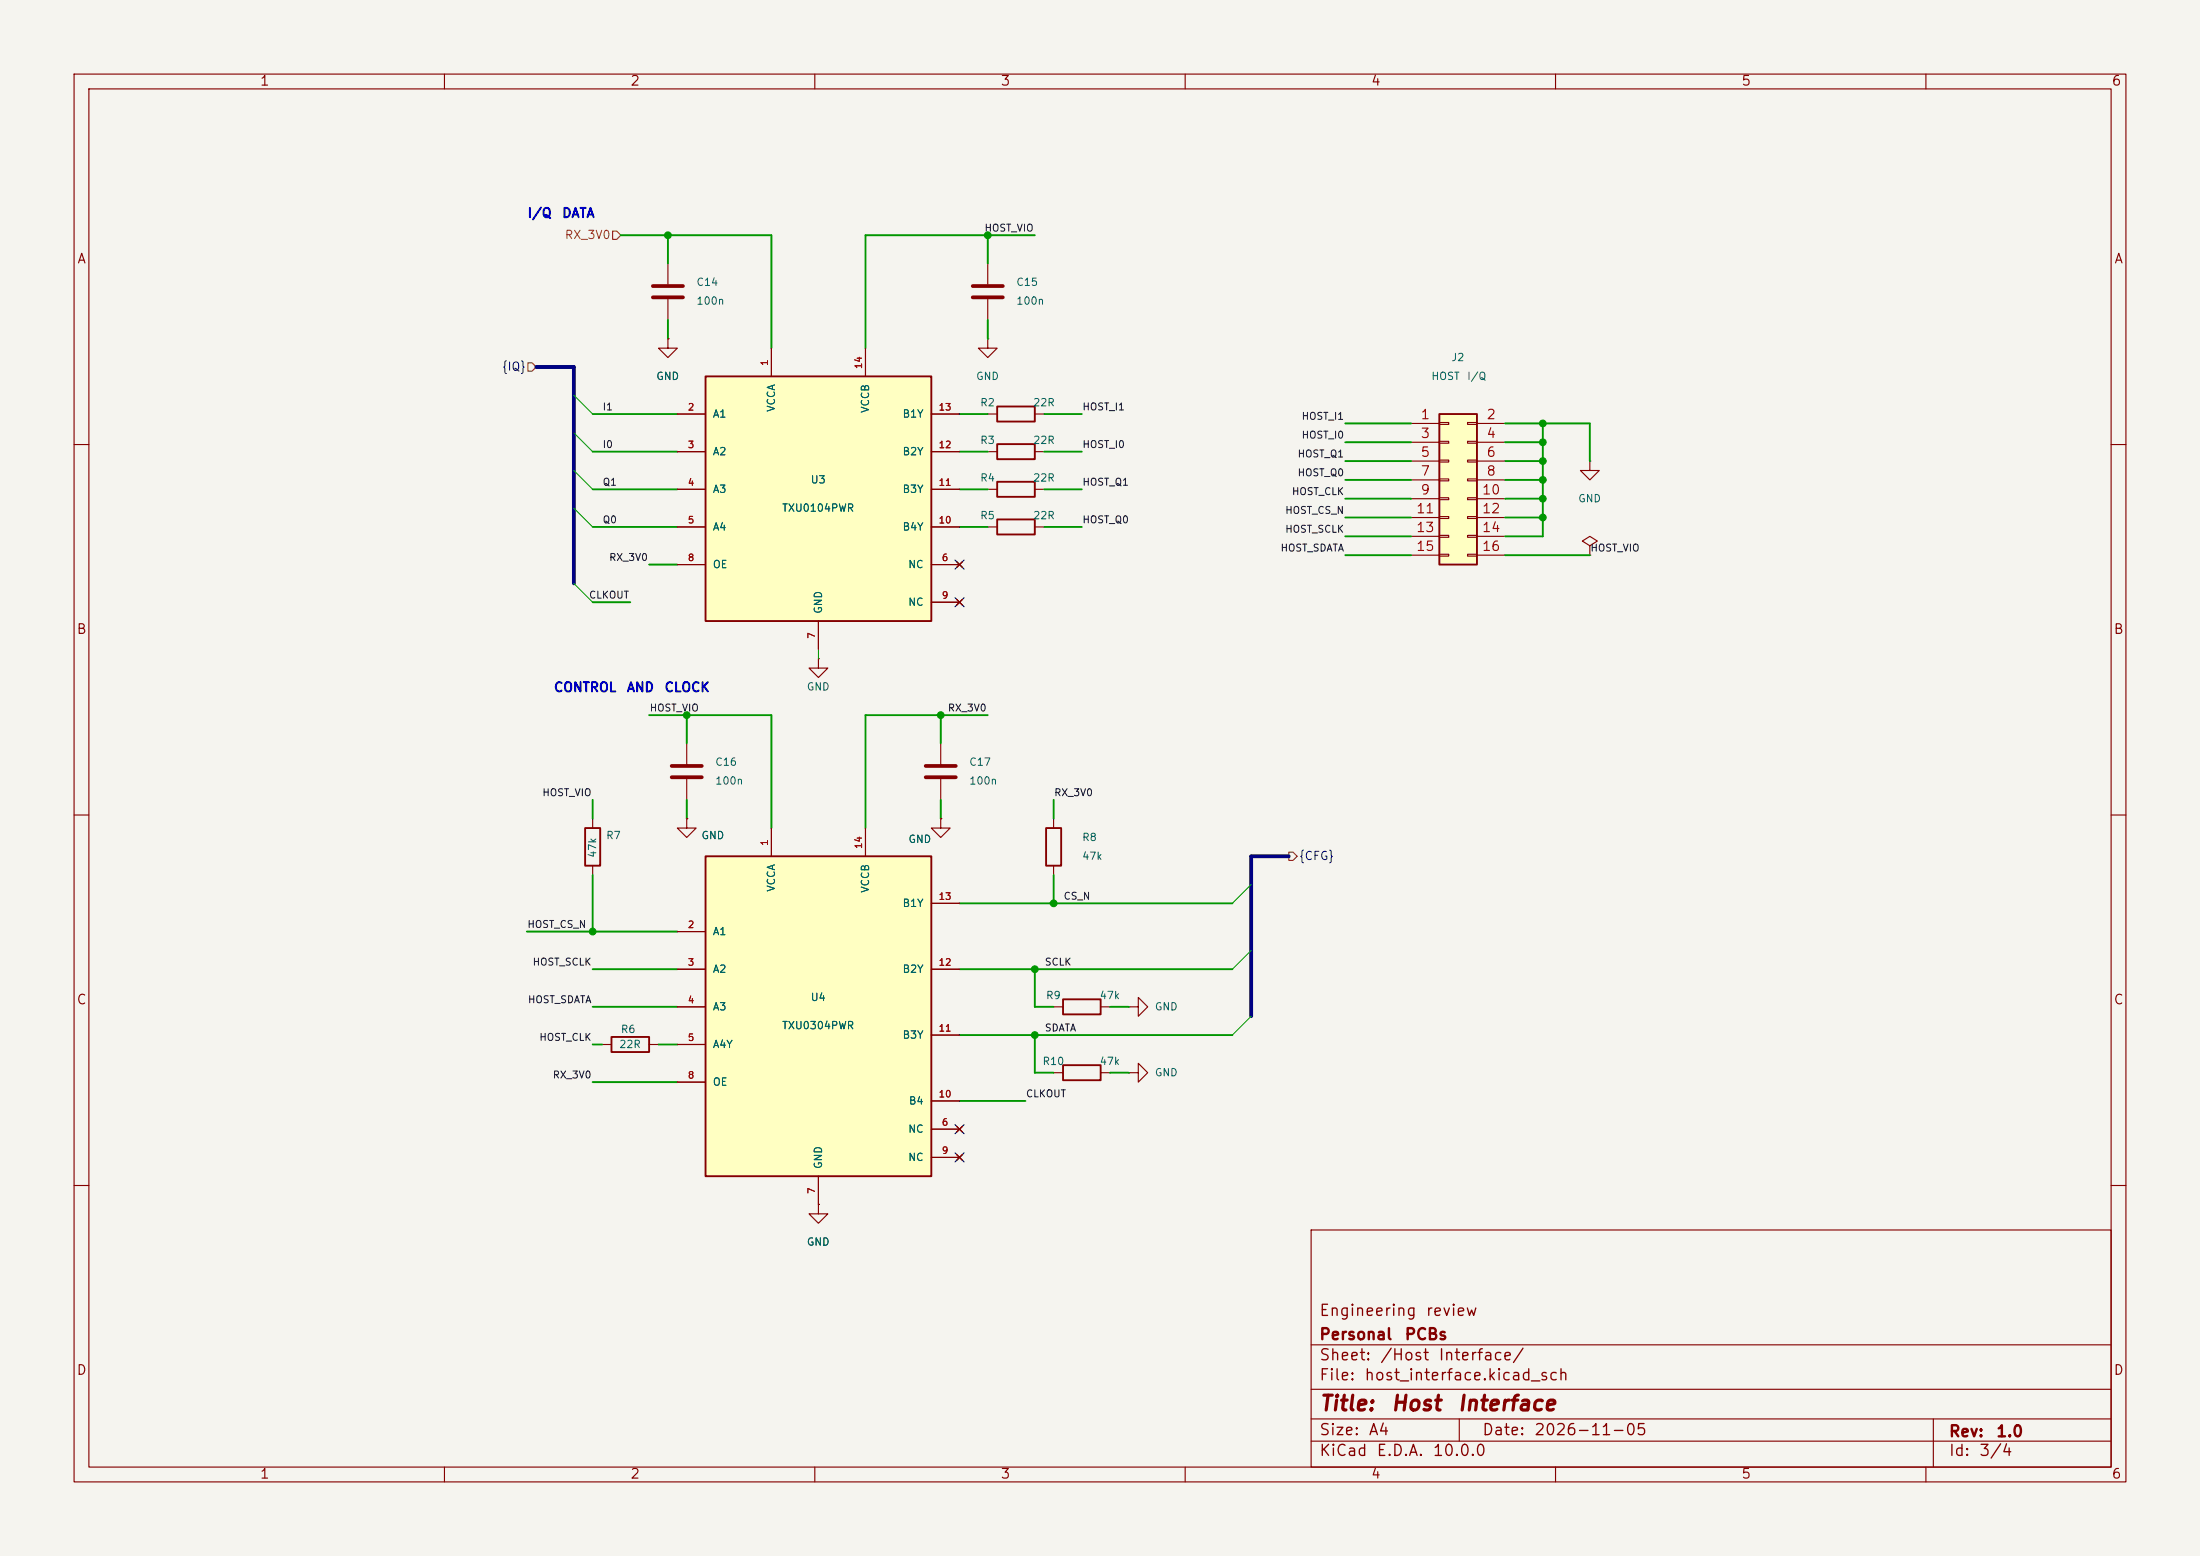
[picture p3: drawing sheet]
<svg xmlns="http://www.w3.org/2000/svg" width="297mm" height="210mm" viewBox="0 0 297 210" stroke-linecap="round" stroke-linejoin="round" font-family="sans-serif">
<path d="M0 0h297v210h-297z" fill="#f5f4ef" stroke="#f5f4ef" stroke-width=".14"/>
<g fill="none" stroke="#840000" stroke-width=".15">
<path d="M10 10h277v190h-277zM12 12h273v186h-273zM60 10v2M110 10v2M160 10v2M210 10v2M260 10v2M10 60h2M133.3 66h1.3M133.3 71.1h1.3M139.7 66h1.3M139.7 71.1h1.3"/>
<path d="M214.6 62.2v1.3h1.3l-1.3 1.3-1.2-1.3h1.2M214.6 62.2h.1M285 60h2M10 110h2M142.2 110.5v1.3M142.2 116.8v1.3M285 110h2M81.3 141h1.2M87.6 141h1.3M142.2 144.8h1.3M148.6 144.8h1.3M152.4 144.8h1.3v-1.3l1.2 1.3-1.2 1.3v-1.3"/>
<path d="M152.4 144.8h.1M10 160h2M110.5 162.6v1.2h1.3l-1.3 1.3-1.3-1.3h1.3M110.5 162.6h.1M177 166h108v32h-108zM285 160h2M60 198v2M110 198v2M160 198v2M177 194.5h108M177 191.5h108M177 187.5h108"/>
<path d="M177 181.5h108M197 191.5v3M210 198v2M260 198v2M261 191.5v6.5"/>
</g>
<path d="M134.6 65h5.1v2.1h-5.1zM134.6 70.1h5.1v2h-5.1zM141.2 111.8h2.1v5h-2.1zM82.5 140h5.1v2h-5.1zM143.5 143.8h5.1v2h-5.1z" fill="none" stroke="#840000" stroke-width=".25"/>
<path d="M95.2 115.6h30.5v43.2h-30.5z" fill="#ffffc2"/>
<path d="M79 111.8h2v5h-2zM95.2 115.6h30.5v43.2h-30.5zM143.5 134.9h5.1v2h-5.1z" fill="none" stroke="#840000" stroke-width=".25"/>
<g fill="none" stroke="#840000" stroke-width=".15">
<path d="M90.2 35.6v2.8M133.3 35.6v2.8M90.2 45.7v1.3h1.2l-1.2 1.3-1.3-1.3h1.3M90.2 45.7h.1M90.2 40.4v2.8M133.3 45.7v1.3h1.3l-1.3 1.3-1.2-1.3h1.2M133.3 45.7h.1M133.3 40.4v2.8M214.6 73.7l1-.7-1-.6-1 .6 1 .7v1.2M214.6 74.9h.1M110.5 88.9v1.3h1.3l-1.3 1.2-1.3-1.2h1.3M110.5 88.9h.1"/>
<path d="M80 110.5v1.3M80 116.8v1.3M92.7 110.5v1.3h1.3l-1.3 1.2-1.3-1.2h1.3M92.7 110.5h.1M92.7 100.3v2.8M92.7 105.2v2.8M104.1 111.8v3.8M116.8 111.8v3.8M91.4 125.7h3.8M91.4 130.8h3.8M91.4 135.9h3.8M125.7 130.8h3.8"/>
<path d="M125.7 139.7h3.8M125.7 121.9h3.8M142.2 135.9h1.3M148.6 135.9h1.3M152.4 135.9h1.3v-1.3l1.2 1.3-1.2 1.3v-1.3M152.4 135.9h.1M91.4 141h3.8M91.4 146.1h3.8M110.5 158.8v3.8M125.7 152.4h3.8M125.7 156.2h3.8M125.7 148.6h3.8"/>
<path d="M129.2 152l.7 .8M129.2 155.8l.7 .8M129.9 152l-.7 .8M129.9 155.8l-.7 .8"/>
</g>
<path d="M88.1 38.6h4.1M131.3 38.6h4.1M88.1 40.1h4.1M131.3 40.1h4.1M90.7 103.4h4M90.7 104.9h4" fill="none" stroke="#840000" stroke-width=".51"/>
<path d="M194.3 55.9h5.1v20.3h-5.1z" fill="#ffffc2"/>
<path d="M194.3 55.9h5.1v20.3h-5.1z" fill="none" stroke="#840000" stroke-width=".25"/>
<g fill="none" stroke="#840000" stroke-width=".15">
<path d="M190.5 57.2h3.8M190.5 59.7h3.8M194.3 57h1.3v.3h-1.3zM194.3 59.6h1.3v.2h-1.3zM198.1 57h1.3v.3h-1.3zM198.1 59.6h1.3v.2h-1.3zM199.4 57.2h3.8M199.4 59.7h3.8M190.5 62.2h3.8M190.5 64.8h3.8M190.5 67.3h3.8M190.5 69.9h3.8"/>
<path d="M190.5 72.4h3.8M190.5 74.9h3.8M194.3 62.1h1.3v.3h-1.3zM194.3 64.6h1.3v.3h-1.3zM194.3 67.2h1.3v.2h-1.3zM194.3 69.7h1.3v.3h-1.3zM194.3 72.3h1.3v.2h-1.3zM194.3 74.8h1.3v.3h-1.3zM198.1 62.1h1.3v.3h-1.3zM198.1 64.6h1.3v.3h-1.3zM198.1 67.2h1.3v.2h-1.3zM198.1 69.7h1.3v.3h-1.3z"/>
<path d="M198.1 72.3h1.3v.2h-1.3zM198.1 74.8h1.3v.3h-1.3zM199.4 62.2h3.8M199.4 64.8h3.8M199.4 67.3h3.8M199.4 69.9h3.8M199.4 72.4h3.8M199.4 74.9h3.8"/>
</g>
<path d="M95.2 50.8h30.5v33h-30.5z" fill="#ffffc2"/>
<path d="M95.2 50.8h30.5v33h-30.5zM134.6 54.9h5.1v2h-5.1zM134.6 59.9h5.1v2.1h-5.1z" fill="none" stroke="#840000" stroke-width=".25"/>
<g fill="none" stroke="#840000" stroke-width=".15">
<path d="M90.2 45.7h.1M91.4 55.9h3.8M104.1 47v3.8M116.8 47v3.8M125.7 55.9h3.8M133.3 55.9h1.3M139.7 55.9h1.3M91.4 61h3.8M91.4 66h3.8M91.4 71.1h3.8M91.4 76.2h3.8M125.7 61h3.8"/>
<path d="M125.7 66h3.8M125.7 71.1h3.8M125.7 76.2h3.8M129.2 75.8l.7 .8M129.9 75.8l-.7 .8M133.3 61h1.3M139.7 61h1.3M110.5 83.8v3.8M125.7 81.3h3.8M129.2 80.9l.7 .8M129.9 80.9l-.7 .8M92.7 110.5h.1"/>
<path d="M104.1 111.8v3.8M116.8 111.8v3.8M127 110.5v1.3h1.3l-1.3 1.2-1.3-1.2h1.3M127 110.5h.1M127 100.3v2.8M127 105.2v2.8M91.4 125.7h3.8M91.4 130.8h3.8M91.4 135.9h3.8M125.7 130.8h3.8M125.7 139.7h3.8M125.7 121.9h3.8"/>
<path d="M91.4 141h3.8M91.4 146.1h3.8M110.5 158.8v3.8M125.7 152.4h3.8M125.7 156.2h3.8M125.7 148.6h3.8M129.2 152l.7 .8M129.2 155.8l.7 .8M129.9 152l-.7 .8M129.9 155.8l-.7 .8M110.5 162.6h.1"/>
</g>
<path d="M125 103.4h4M125 104.9h4" fill="none" stroke="#840000" stroke-width=".51"/>
<path d="M82.7 31.2h.6l.5 .6-.5 .5h-.6zM71.3 49h.5l.6 .5-.6 .6h-.5zM174 115h.5l.6 .6-.6 .5h-.5z" fill="none" stroke="#725600" stroke-width=".15"/>
<path d="M72.4 49.5h5.1v29.2M174 115.6h-5.1v21.6" fill="none" stroke="#000084" stroke-width=".51"/>
<g fill="none" stroke="#009600" stroke-width=".25">
<path d="M83.8 31.8h20.3v15.2M90.2 31.8v3.8M133.3 31.8v3.8M139.7 31.8h-22.9v15.2M80 55.9h11.4M90.2 43.2v2.5M129.5 55.9h3.8M133.3 43.2v2.5M141 55.9h5M181.6 57.2h8.9M181.6 59.7h8.9M203.2 57.2h11.4v5"/>
<path d="M203.2 59.7h5.1M208.3 57.2v15.2h-5.1M80 71.1h11.4M80 61h11.4M80 66h11.4M87.6 76.2h3.8M129.5 71.1h3.8M129.5 61h3.8M129.5 66h3.8M141 71.1h5M141 61h5M141 66h5"/>
<path d="M181.6 69.9h8.9M181.6 62.2h8.9M181.6 67.3h8.9M181.6 72.4h8.9M181.6 64.8h8.9M181.6 74.9h8.9M203.2 69.9h5.1M203.2 62.2h5.1M203.2 67.3h5.1M203.2 64.8h5.1M203.2 74.9h11.4M80 81.3h5.1"/>
<path d="M87.6 96.5h16.5v15.3M92.7 96.5v3.8M127 96.5v3.8M133.3 96.5h-16.5v15.3M80 108v2.5M80 118.1v7.6M92.7 108v2.5M127 108v2.5M142.2 108v2.5M142.2 118.1v3.8M71.1 125.7h20.3M80 135.9h11.4"/>
<path d="M80 130.8h11.4M129.5 121.9h36.9M129.5 139.7h36.9M129.5 130.8h36.9M139.7 139.7v5.1h2.5M139.7 130.8v5.1h2.5M149.9 135.9h2.5M80 146.1h11.4M80 141h1.3M88.9 141h2.5M129.5 148.6h8.9M149.9 144.8h2.5"/>
</g>
<path d="M77.5 58.4l2.5 2.6M77.5 53.3l2.5 2.6M77.5 63.5l2.5 2.5M77.5 78.7l2.5 2.6M77.5 68.6l2.5 2.5M110.5 87.6v1.3M168.9 119.4l-2.5 2.5M168.9 128.3l-2.5 2.5M168.9 137.2l-2.5 2.5" fill="none" stroke="#009600" stroke-width=".14"/>
<path d="M128.9 75.6l1.2 1.2M130.1 75.6l-1.2 1.2M128.9 80.7l1.2 1.2M130.1 80.7l-1.2 1.2M128.9 155.6l1.2 1.2M128.9 151.8l1.2 1.2M130.1 155.6l-1.2 1.2M130.1 151.8l-1.2 1.2" fill="none" stroke="#000084" stroke-width=".15"/>
<g fill="#009600" stroke="#009600" stroke-width=".14">
<circle cx="90.2" cy="31.8" r=".46"/>
<circle cx="133.3" cy="31.8" r=".46"/>
<circle cx="208.3" cy="64.8" r=".46"/>
<circle cx="208.3" cy="67.3" r=".46"/>
<circle cx="208.3" cy="57.2" r=".46"/>
<circle cx="208.3" cy="59.7" r=".46"/>
<circle cx="208.3" cy="69.9" r=".46"/>
<circle cx="208.3" cy="62.2" r=".46"/>
<circle cx="139.7" cy="139.7" r=".46"/>
<circle cx="142.2" cy="121.9" r=".46"/>
<circle cx="127" cy="96.5" r=".46"/>
<circle cx="92.7" cy="96.5" r=".46"/>
<circle cx="139.7" cy="130.8" r=".46"/>
<circle cx="80" cy="125.7" r=".46"/>
</g>
<g font-size="2" fill="#840000">
<text x="178" y="190.9">Title:</text>
<text x="187.7" y="190.9">Host</text>
<text x="196.6" y="190.9">Interface</text>
</g>
<g font-size="1.5" fill="#840000">
<text x="178" y="178">Engineering</text>
<text x="192.4" y="178">review</text>
<text x="178" y="184">Sheet:</text>
<text x="178" y="181.2">Personal</text>
<text x="186.2" y="184">/Host</text>
<text x="189.5" y="181.2">PCBs</text>
<text x="194.1" y="184">Interface/</text>
<text x="178" y="186.7">File:</text>
<text x="184.1" y="186.7">host_interface.kicad_sch</text>
<text x="178" y="196.9">KiCad</text>
<text x="178" y="194.1">Size:</text>
<text x="184.7" y="194.1">A4</text>
<text x="185.7" y="196.9">E.D.A.</text>
<text x="193.3" y="196.9">10.0.0</text>
<text x="200" y="194.1">Date:</text>
<text x="207" y="194.1">2026-11-05</text>
<text x="263" y="194.3">Rev:</text>
<text x="263" y="196.9">Id:</text>
<text x="267.1" y="196.9">3/4</text>
<text x="269.4" y="194.3">1.0</text>
</g>
<g font-size="1.3" fill="#840000">
<text x="35" y="11.9">1</text>
<text x="85" y="11.9">2</text>
<text x="135" y="11.9">3</text>
<text x="185" y="11.9">4</text>
<text x="235" y="11.9">5</text>
<text x="285" y="11.9">6</text>
<text x="10.3" y="35.9">A</text>
<text x="285.3" y="35.9">A</text>
<text x="10.3" y="85.9">B</text>
<text x="285.3" y="85.9">B</text>
<text x="10.3" y="135.9">C</text>
<text x="285.3" y="135.9">C</text>
<text x="10.3" y="185.9">D</text>
<text x="285.3" y="185.9">D</text>
<text x="35" y="199.9">1</text>
<text x="85" y="199.9">2</text>
<text x="135" y="199.9">3</text>
<text x="185" y="199.9">4</text>
<text x="235" y="199.9">5</text>
<text x="285" y="199.9">6</text>
</g>
<g font-size="1.3" fill="#0000c2">
<text x="71.1" y="29.7">I/Q</text>
<text x="75.8" y="29.7">DATA</text>
<text x="74.7" y="93.7">CONTROL</text>
<text x="84.5" y="93.7">AND</text>
<text x="89.6" y="93.7">CLOCK</text>
</g>
<g font-size="1.3" fill="#a90000">
<text x="191.7" y="56.9">1</text>
<text x="191.7" y="59.4">3</text>
<text x="200.6" y="56.9">2</text>
<text x="200.6" y="59.4">4</text>
<text x="191.7" y="62">5</text>
<text x="191.7" y="64.5">7</text>
<text x="200.6" y="62">6</text>
<text x="200.6" y="64.5">8</text>
<text x="191.1" y="69.6">11</text>
<text x="191.7" y="67.1">9</text>
<text x="200" y="67.1">10</text>
<text x="200" y="69.6">12</text>
<text x="191.1" y="72.1">13</text>
<text x="191.1" y="74.7">15</text>
<text x="200" y="72.1">14</text>
<text x="200" y="74.7">16</text>
</g>
<text font-size="1.1" fill="#725600" x="76.2" y="32.5">RX_3V0</text>
<g font-size="1.1" fill="#000084">
<text x="67.7" y="50.3">{IQ}</text>
<text x="175.3" y="116.4">{CFG}</text>
</g>
<g font-size="1" fill="#0f0f0f">
<text x="132.8" y="31.5">HOST_VIO</text>
<text x="81.3" y="55.6">I1</text>
<text x="146" y="55.6">HOST_I1</text>
<text x="175.6" y="59.4">HOST_I0</text>
<text x="175.6" y="56.9">HOST_I1</text>
<text x="81.3" y="60.7">I0</text>
<text x="81.3" y="65.8">Q1</text>
<text x="146" y="60.7">HOST_I0</text>
<text x="146" y="65.8">HOST_Q1</text>
<text x="175.1" y="62">HOST_Q1</text>
<text x="175.1" y="64.5">HOST_Q0</text>
<text x="81.3" y="70.9">Q0</text>
<text x="146" y="70.9">HOST_Q0</text>
<text x="173.4" y="69.6">HOST_CS_N</text>
<text x="174.3" y="67">HOST_CLK</text>
<text x="82.2" y="75.9">RX_3V0</text>
<text x="172.8" y="74.7">HOST_SDATA</text>
<text x="173.4" y="72.1">HOST_SCLK</text>
<text x="214.6" y="74.7">HOST_VIO</text>
<text x="79.4" y="81">CLKOUT</text>
<text x="87.6" y="96.3">HOST_VIO</text>
<text x="127.9" y="96.3">RX_3V0</text>
<text x="73.1" y="107.7">HOST_VIO</text>
<text x="142.2" y="107.7">RX_3V0</text>
<text x="71.1" y="125.5">HOST_CS_N</text>
<text x="143.5" y="121.7">CS_N</text>
<text x="71.8" y="130.5">HOST_SCLK</text>
<text x="141" y="130.5">SCLK</text>
<text x="71.2" y="135.6">HOST_SDATA</text>
<text x="72.7" y="140.7">HOST_CLK</text>
<text x="141" y="139.4">SDATA</text>
<text x="74.5" y="145.8">RX_3V0</text>
<text x="138.4" y="148.3">CLKOUT</text>
</g>
<g font-size="1" fill="#006464">
<text x="93.9" y="38.8">C14</text>
<text x="93.9" y="41.4">100n</text>
<text x="137.1" y="38.8">C15</text>
<text x="137.1" y="41.4">100n</text>
<text x="88.5" y="51.5">GND</text>
<text x="131.7" y="51.5">GND</text>
<text x="193.1" y="51.5">HOST</text>
<text x="195.9" y="49">J2</text>
<text x="198" y="51.5">I/Q</text>
<text x="96.1" y="56.6">A1</text>
<text x="104.9" y="55.7" transform="rotate(-90 104.9 55.7)">VCCA</text>
<text x="117.6" y="55.8" transform="rotate(-90 117.6 55.8)">VCCB</text>
<text x="121.8" y="56.6">B1Y</text>
<text x="132.2" y="55.1">R2</text>
<text x="139.4" y="55.1">22R</text>
<text x="96.1" y="61.7">A2</text>
<text x="109.4" y="65.5">U3</text>
<text x="121.8" y="61.7">B2Y</text>
<text x="132.2" y="65.2">R4</text>
<text x="132.2" y="60.2">R3</text>
<text x="139.4" y="65.2">22R</text>
<text x="139.4" y="60.2">22R</text>
<text x="96.1" y="66.8">A3</text>
<text x="96.1" y="71.8">A4</text>
<text x="105.5" y="69.3">TXU0104PWR</text>
<text x="121.8" y="71.8">B4Y</text>
<text x="121.8" y="66.8">B3Y</text>
<text x="132.2" y="70.3">R5</text>
<text x="139.4" y="70.3">22R</text>
<text x="213" y="68">GND</text>
<text x="96.1" y="76.9">OE</text>
<text x="122.5" y="76.9">NC</text>
<text x="111.2" y="82.9" transform="rotate(-90 111.2 82.9)">GND</text>
<text x="122.5" y="82">NC</text>
<text x="108.8" y="93.4">GND</text>
<text x="96.5" y="103.6">C16</text>
<text x="96.5" y="106.1">100n</text>
<text x="130.8" y="103.6">C17</text>
<text x="130.8" y="106.1">100n</text>
<text x="81.7" y="113.5">R7</text>
<text x="94.6" y="113.5">GND</text>
<text x="146" y="113.8">R8</text>
<text x="80.7" y="115.9" transform="rotate(-90 80.7 115.9)">47k</text>
<text x="122.6" y="114">GND</text>
<text x="146" y="116.3">47k</text>
<text x="104.9" y="120.4" transform="rotate(-90 104.9 120.4)">VCCA</text>
<text x="117.6" y="120.6" transform="rotate(-90 117.6 120.6)">VCCB</text>
<text x="121.8" y="122.6">B1Y</text>
<text x="96.1" y="126.5">A1</text>
<text x="96.1" y="131.5">A2</text>
<text x="121.8" y="131.5">B2Y</text>
<text x="96.1" y="136.6">A3</text>
<text x="109.4" y="135.3">U4</text>
<text x="141.1" y="135.1">R9</text>
<text x="148.4" y="135.1">47k</text>
<text x="155.8" y="136.6">GND</text>
<text x="83.5" y="141.7">22R</text>
<text x="83.7" y="139.7">R6</text>
<text x="96.1" y="141.7">A4Y</text>
<text x="105.5" y="139.2">TXU0304PWR</text>
<text x="121.8" y="140.4">B3Y</text>
<text x="140.7" y="144">R10</text>
<text x="148.4" y="144">47k</text>
<text x="96.1" y="146.8">OE</text>
<text x="122.6" y="149.3">B4</text>
<text x="155.8" y="145.5">GND</text>
<text x="122.5" y="153.1">NC</text>
<text x="111.2" y="157.9" transform="rotate(-90 111.2 157.9)">GND</text>
<text x="122.5" y="156.9">NC</text>
<text x="108.8" y="168.4">GND</text>
</g>
<g font-size=".9" fill="#a90000">
<text x="103.9" y="49.5" transform="rotate(-90 103.9 49.5)">1</text>
<text x="116.6" y="49.9" transform="rotate(-90 116.6 49.9)">14</text>
<text x="92.8" y="55.6">2</text>
<text x="126.6" y="55.6">13</text>
<text x="92.8" y="60.7">3</text>
<text x="92.8" y="65.8">4</text>
<text x="126.6" y="65.8">11</text>
<text x="126.6" y="60.7">12</text>
<text x="92.8" y="70.9">5</text>
<text x="126.6" y="70.9">10</text>
<text x="92.8" y="75.9">8</text>
<text x="127.1" y="75.9">6</text>
<text x="127.1" y="81">9</text>
<text x="110.2" y="86.3" transform="rotate(-90 110.2 86.3)">7</text>
<text x="103.9" y="114.2" transform="rotate(-90 103.9 114.2)">1</text>
<text x="116.6" y="114.7" transform="rotate(-90 116.6 114.7)">14</text>
<text x="92.8" y="125.5">2</text>
<text x="126.6" y="121.7">13</text>
<text x="92.8" y="130.6">3</text>
<text x="126.6" y="130.6">12</text>
<text x="92.8" y="135.6">4</text>
<text x="92.8" y="140.7">5</text>
<text x="126.6" y="139.4">11</text>
<text x="92.8" y="145.8">8</text>
<text x="126.6" y="148.3">10</text>
<text x="127.1" y="152.1">6</text>
<text x="127.1" y="156">9</text>
<text x="110.2" y="161.2" transform="rotate(-90 110.2 161.2)">7</text>
</g>
</svg>
